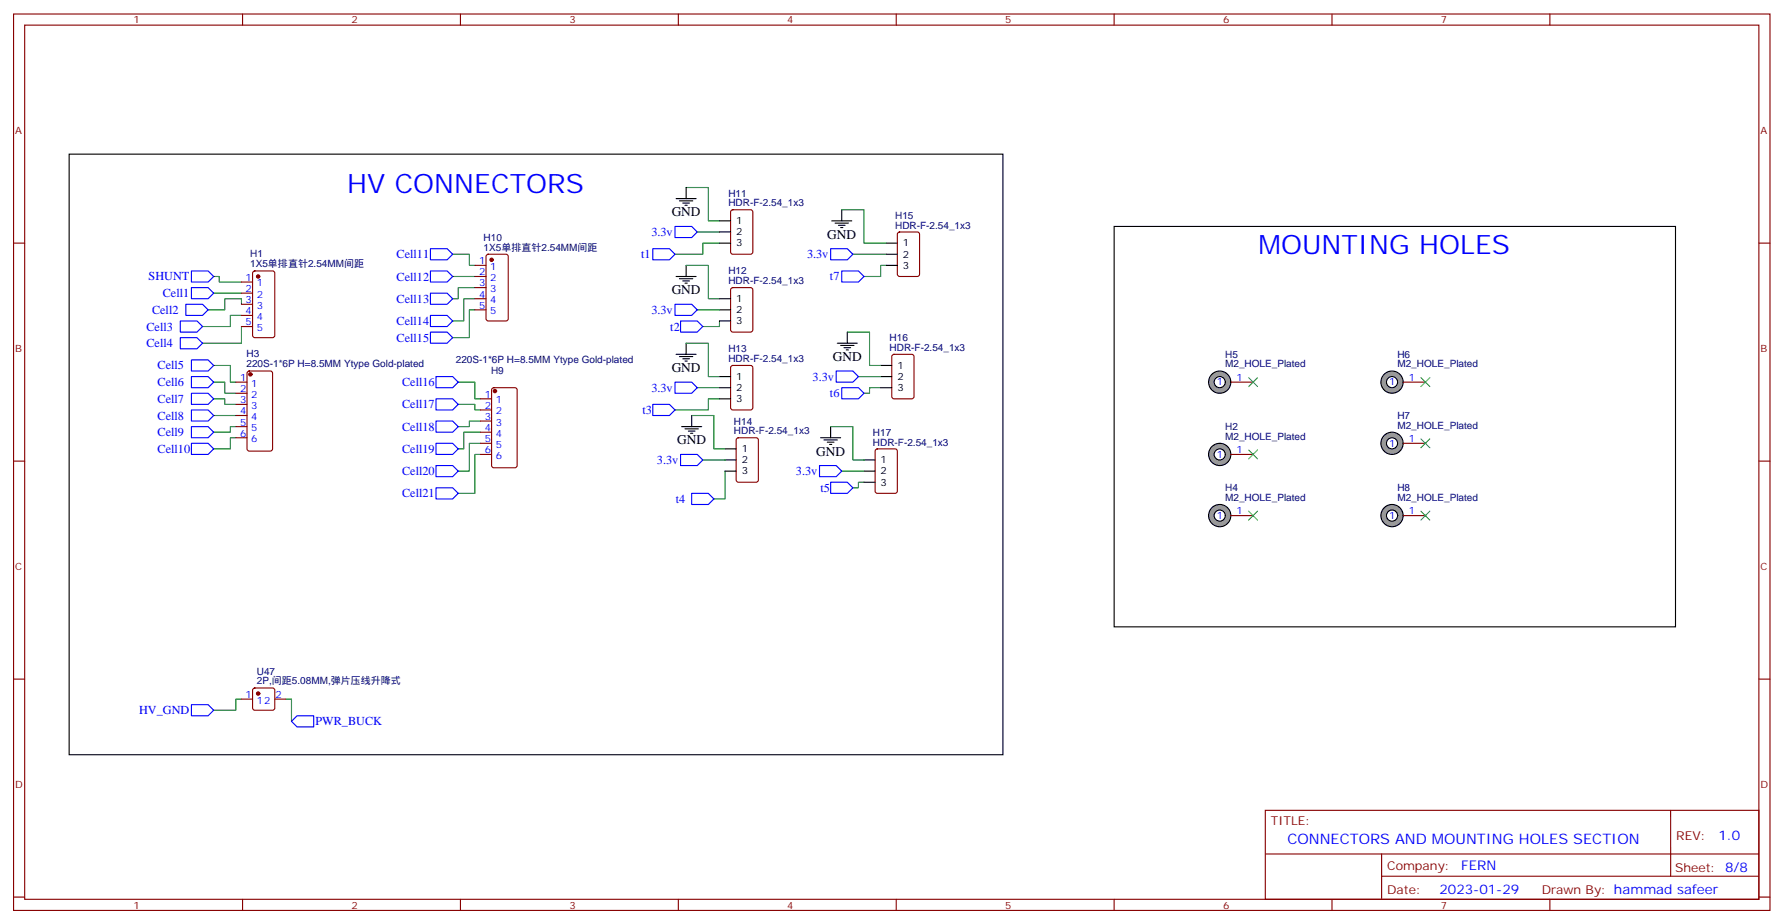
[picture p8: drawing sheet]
<svg xmlns="http://www.w3.org/2000/svg" width="566mm" height="293mm" viewBox="0 0 566 293" stroke-linecap="round" stroke-linejoin="round" font-family="sans-serif">
<g fill="none" stroke="#870000" stroke-width=".35">
<path d="M4.3 4.4h557.4v284.4h-557.4zM7.8 8h550.4v277.3h-550.4zM77 4.4v3.6M146.1 4.4v3.6M215.3 4.4v3.6M284.4 4.4v3.6M353.6 4.4v3.6M422.7 4.4v3.6M491.8 4.4v3.6M4.3 77.1h3.5M232.1 66.7l.5-.2h5.6l.6 .5 .1 12.9-.5 .7h-5.8l-.7-.4-.1-13zM285 73.8l.5-.2h5.6l.7 .4v13l-.4 .6-5.9 .1-.7-.5v-12.9z"/>
<path d="M558.2 77.1h3.5M150.7 98.3h3.5M150.7 94.8h3.5M150.7 91.2h3.5M150.7 87.7h3.5M150.7 84.2h3.5M154.5 80.9l.4-.3h5.7l.6 .5 .1 20-.5 .7h-5.9l-.6-.5-.1-19.9zM232.1 91.4l.5-.2h5.6l.6 .5 .1 12.9-.5 .7h-5.8l-.7-.4-.1-13zM78.6 117.9l.5-.2h6.7l.6 .4 .1 24.3-.5 .6-6.9 .1-.7-.5v-24.2zM232.1 116.1l.5-.2h5.6l.6 .5 .1 12.9-.5 .7h-5.8l-.7-.4-.1-13zM283.2 112.6l.5-.2h5.6l.7 .4 .1 13-.5 .7h-5.9l-.6-.5-.1-12.9zM74.9 121.2h3.5"/>
<path d="M74.9 124.7h3.5M74.9 128.3h3.5M74.9 131.8h3.5M74.9 135.3h3.5M74.9 138.9h3.5M152.5 126.5h3.5M152.5 130h3.5M152.5 133.6h3.5M152.5 137.1h3.5M156.2 123.2l.5-.2h6.7l.7 .4v24.3l-.4 .6-7 .1-.6-.5-.1-24.2zM233.8 139.1l.5-.2h5.7l.6 .4 .1 13-.5 .6-5.9 .1-.6-.5-.1-12.9zM4.3 146.3h3.5"/>
<path d="M152.5 140.6h3.5M152.5 144.1h3.5M277.9 142.6l.5-.2h5.7l.6 .4 .1 13-.5 .6-5.9 .1-.6-.5-.1-12.9zM558.2 146.3h3.5M4.3 215.4h3.5M80.4 218.4l.5-.2h5.6l.5 .2 .2 .5v5.7l-.2 .5-.5 .2h-5.6l-.5-.3-.2-.4v-5.7zM558.2 215.4h3.5M76.6 221.8h3.6M87.2 221.8h3.5M401.5 257h156.7v28.3h-156.7zM530.2 257.1v20.8M401.6 270.9h156.4"/>
<path d="M438.4 277.9h119.6M438.4 270.9v14.1M4.3 284.6h3.5M77 285.3v3.5M146.1 285.3v3.5M215.3 285.3v3.5M284.4 285.3v3.5M353.6 285.3v3.5M422.7 285.3v3.5M491.8 285.3v3.5M558.2 284.6h3.5"/>
</g>
<g fill="none" stroke="#008700" stroke-width=".35">
<path d="M217.7 59.5h7.1v10.6h3.5M221.3 73.6h7M228.3 77.1h-5.3v3.5h-8.8M267.1 66.5h7.1v10.6h7M67.8 87.7h1.8v1.8h7M67.8 93h8.8M76.6 96.5v-1.7h-5.3v3.5h-5.3M143.7 80.6h5.2v3.6h1.8M143.7 87.7h7M150.7 98.3h-1.8v8.8h-5.2M150.7 94.8h-3.5v7h-3.5M150.7 91.2h-5.3v3.6h-1.7"/>
<path d="M217.7 84.2h7.1v10.6h3.5M221.3 98.3h7M270.7 80.6h10.5M281.2 84.2h-1.7v3.5h-5.3M67.8 115.9h5.3v5.3h1.8M76.6 103.6v5.3h-12.3M76.6 100h-3.5v3.6h-8.8M217.7 108.9h7.1v10.6h3.5M228.3 101.8v1.8h-5.3M268.9 105.3h7v10.6h3.6M272.4 119.5h7.1M67.8 126.5h3.5v1.8h3.6"/>
<path d="M67.8 121.2h3.5v3.5h3.6M67.8 131.8h7.1M74.9 138.9h-1.8v3.5h-5.3M74.9 135.3h-1.8v1.8h-5.3M145.4 128.3h5.3v1.7h1.8M145.4 121.2h5.3v5.3h1.8M152.5 137.1h-5.3v5.3h-1.8M152.5 133.6h-3.6v1.7h-3.5M219.5 131.8h7.1v10.6h3.5M221.3 123h7M228.3 126.5h-3.5v3.5h-10.6M263.6 135.3h7.1v10.6h3.5"/>
<path d="M279.5 123h-3.6v1.7h-1.7M152.5 144.1h-1.8v12.4h-5.3M152.5 140.6h-3.6v8.8h-3.5M223 145.9h7.1M230.1 149.4v8.9h-3.5M267.1 149.4h7.1M274.2 153h-1.8v1.7h-1.7M76.6 221.8h-1.7v3.5h-7.1M90.7 221.8h1.8v7"/>
</g>
<g fill="none" stroke="#00f" stroke-width=".35">
<path d="M136.6 78.9h5.3l1.8 1.7-1.8 1.8h-5.3zM207.2 78.9h5.2l1.8 1.7-1.8 1.8h-5.2zM214.2 71.8h5.3l1.8 1.8-1.8 1.8h-5.3zM263.6 78.9h5.3l1.8 1.7-1.8 1.8h-5.3zM59 96.5h5.3l1.7 1.8-1.7 1.7h-5.3zM60.7 91.2h5.3l1.8 1.8-1.8 1.8h-5.3zM60.7 85.9h5.3l1.8 1.8-1.8 1.8h-5.3zM136.6 93h5.3l1.8 1.8-1.8 1.7h-5.3zM136.6 85.9h5.3l1.8 1.8-1.8 1.8h-5.3zM214.2 96.5h5.3l1.8 1.8-1.8 1.7h-5.3zM267.1 85.9h5.3l1.8 1.8-1.8 1.8h-5.3zM57.2 107.1h5.3l1.8 1.8-1.8 1.7h-5.3z"/>
<path d="M57.2 101.8h5.3l1.8 1.8-1.8 1.7h-5.3zM60.7 119.5h5.3l1.8 1.7-1.8 1.8h-5.3zM60.7 114.2h5.3l1.8 1.7-1.8 1.8h-5.3zM136.6 105.3h5.3l1.8 1.8-1.8 1.8h-5.3zM136.6 100h5.3l1.8 1.8-1.8 1.8h-5.3zM138.4 119.5h5.3l1.7 1.7-1.7 1.8h-5.3zM216 101.8h5.3l1.7 1.8-1.7 1.7h-5.3zM265.4 117.7h5.3l1.7 1.8-1.7 1.7h-5.3zM60.7 135.3h5.3l1.8 1.8-1.8 1.8h-5.3zM60.7 130h5.3l1.8 1.8-1.8 1.8h-5.3zM60.7 124.7h5.3l1.8 1.8-1.8 1.8h-5.3zM138.4 133.6h5.3l1.7 1.7-1.7 1.8h-5.3z"/>
<path d="M138.4 126.5h5.3l1.7 1.8-1.7 1.7h-5.3zM207.2 128.3h5.2l1.8 1.7-1.8 1.8h-5.2zM214.2 121.2h5.3l1.8 1.8-1.8 1.7h-5.3zM267.1 123h5.3l1.8 1.7-1.8 1.8h-5.3zM60.7 140.6h5.3l1.8 1.8-1.8 1.7h-5.3zM138.4 154.7h5.3l1.7 1.8-1.7 1.8h-5.3zM138.4 147.7h5.3l1.7 1.7-1.7 1.8h-5.3zM138.4 140.6h5.3l1.7 1.8-1.7 1.7h-5.3zM216 144.1h5.3l1.7 1.8-1.7 1.8h-5.3zM219.5 156.5h5.3l1.8 1.8-1.8 1.7h-5.3zM260.1 147.7h5.3l1.7 1.7-1.7 1.8h-5.3zM263.6 153h5.3l1.8 1.7-1.8 1.8h-5.3z"/>
<path d="M60.7 223.5h5.3l1.8 1.8-1.8 1.7h-5.3zM94.3 227h5.3v3.6h-5.3l-1.8-1.8z"/>
</g>
<g fill="#870000" stroke="#870000" stroke-width=".35">
<circle cx="81.9" cy="220" r=".53"/>
<circle cx="156" cy="82.4" r=".53"/>
<circle cx="157.1" cy="124" r=".53"/>
<circle cx="79.4" cy="118.7" r=".53"/>
</g>
<g fill="none" stroke="#000" stroke-width=".35">
<path d="M21.9 48.9h296.4v190.5h-296.4zM217.7 59.5v3.5M214.6 63h6.3M215.6 63.7h4.3M216.7 64.4h2.1M217.4 65.1h.7M228.3 77.1h3.5M228.3 70.1h3.5M228.3 73.6h3.5M263.9 70.1h6.4M265 70.8h4.2M266.1 71.5h2.1"/>
<path d="M266.8 72.2h.7M267.1 66.5v3.6M281.2 77.1h3.6M214.6 87.7h6.3M215.6 88.4h4.3M216.7 89.1h2.1M217.4 89.8h.7M217.7 84.2v3.5M228.3 94.8h3.5M228.3 98.3h3.5M281.2 84.2h3.6M281.2 80.6h3.6"/>
<path d="M214.6 112.4h6.3M215.6 113.1h4.3M216.7 113.8h2.1M217.4 114.5h.7M217.7 108.9v3.5M228.3 119.5h3.5M228.3 101.8h3.5M265.7 108.9h6.4M266.8 109.6h4.2M267.8 110.3h2.1M268.5 111h.7M268.9 105.3v3.6"/>
<path d="M279.5 115.9h3.5M279.5 119.5h3.5M216.3 135.3h6.4M217.4 136h4.2M218.4 136.7h2.2M219.1 137.4h.8M219.5 131.8v3.5M228.3 123h3.5M228.3 126.5h3.5M260.4 138.9h6.4M261.5 139.6h4.2M263.6 135.3v3.6"/>
<path d="M279.5 123h3.5M230.1 145.9h3.5M230.1 149.4h3.5M230.1 142.4h3.5M262.5 140.3h2.2M263.2 141h.7M274.2 153h3.5M274.2 145.9h3.5M274.2 149.4h3.5"/>
</g>
<circle cx="441.7" cy="163.5" r="3.5" fill="#999" stroke="#000" stroke-width=".35"/>
<circle cx="441.7" cy="163.5" r="1.76" fill="#fff" stroke="#000" stroke-width=".35"/>
<path d="M445.3 163.5h7" fill="none" stroke="#870000" stroke-width=".35"/>
<circle cx="441.7" cy="140.6" r="3.5" fill="#999" stroke="#000" stroke-width=".35"/>
<circle cx="441.7" cy="140.6" r="1.76" fill="#fff" stroke="#000" stroke-width=".35"/>
<path d="M445.3 140.6h7" fill="none" stroke="#870000" stroke-width=".35"/>
<circle cx="441.7" cy="121.2" r="3.5" fill="#999" stroke="#000" stroke-width=".35"/>
<circle cx="441.7" cy="121.2" r="1.76" fill="#fff" stroke="#000" stroke-width=".35"/>
<path d="M445.3 121.2h7" fill="none" stroke="#870000" stroke-width=".35"/>
<circle cx="387.1" cy="163.5" r="3.5" fill="#999" stroke="#000" stroke-width=".35"/>
<circle cx="387.1" cy="163.5" r="1.76" fill="#fff" stroke="#000" stroke-width=".35"/>
<path d="M390.6 163.5h7.1" fill="none" stroke="#870000" stroke-width=".35"/>
<circle cx="387.1" cy="144.1" r="3.5" fill="#999" stroke="#000" stroke-width=".35"/>
<circle cx="387.1" cy="144.1" r="1.76" fill="#fff" stroke="#000" stroke-width=".35"/>
<path d="M390.6 144.1h7.1" fill="none" stroke="#870000" stroke-width=".35"/>
<circle cx="387.1" cy="121.2" r="3.5" fill="#999" stroke="#000" stroke-width=".35"/>
<circle cx="387.1" cy="121.2" r="1.76" fill="#fff" stroke="#000" stroke-width=".35"/>
<path d="M76.6 96.5h3.6M76.6 93h3.6M76.6 89.5h3.6M80.4 86.1l.5-.2h5.6l.7 .5v20l-.5 .6-5.8 .1-.7-.5v-20zM76.6 103.6h3.6M76.6 100h3.6M390.6 121.2h7.1" fill="none" stroke="#870000" stroke-width=".35"/>
<path d="M353.6 71.8h178.1v127h-178.1z" fill="none" stroke="#000" stroke-width=".35"/>
<circle cx="81.9" cy="87.7" r=".53" fill="#870000" stroke="#870000" stroke-width=".35"/>
<path d="M396.2 119.8l2.9 2.8M399.1 119.8l-2.9 2.8M450.9 119.8l2.8 2.8M453.7 119.8l-2.8 2.8M450.9 139.2l2.8 2.8M453.7 139.2l-2.8 2.8M396.2 142.7l2.9 2.9M399.1 142.7l-2.9 2.9M396.2 162.1l2.9 2.9M399.1 162.1l-2.9 2.9M450.9 162.1l2.8 2.9M453.7 162.1l-2.8 2.9" fill="none" stroke="#3c3" stroke-width=".35"/>
<g font-size="8.5" fill="#00f">
<text x="110.1" y="61.2">HV CONNECTORS</text>
<text x="399.4" y="80.6">MOUNTING HOLES</text>
</g>
<text font-size="4.6" fill="#00f" x="408.6" y="267.6">CONNECTORS AND MOUNTING HOLES SECTION</text>
<g font-size="4.2">
<text x="213.1" y="68.7">GND</text>
<text x="262.5" y="75.7">GND</text>
<text x="213.1" y="93.3">GND</text>
<text x="213.1" y="118">GND</text>
<text x="264.3" y="114.5">GND</text>
<text x="214.9" y="141">GND</text>
<text x="259" y="144.5">GND</text>
</g>
<g font-size="4.2" fill="#00f">
<text x="545.3" y="266.3">1.0</text>
<text x="463.7" y="275.9">FERN</text>
<text x="456.8" y="283.7">2023-01-29</text>
</g>
<g font-size="3.9" fill="#00f">
<text x="206.7" y="74.8">3.3v</text>
<text x="125.9" y="81.9">Cell11</text>
<text x="203.4" y="81.9">t1</text>
<text x="256.1" y="81.9">3.3v</text>
<text x="47.2" y="89">SHUNT</text>
<text x="125.9" y="89">Cell12</text>
<text x="263.4" y="88.9">t7</text>
<text x="51.7" y="94.2">Cell1</text>
<text x="48.2" y="99.6">Cell2</text>
<text x="125.9" y="96">Cell13</text>
<text x="206.7" y="99.5">3.3v</text>
<text x="46.5" y="104.8">Cell3</text>
<text x="125.9" y="103.1">Cell14</text>
<text x="212.7" y="104.9">t2</text>
<text x="46.5" y="110.1">Cell4</text>
<text x="125.9" y="108.4">Cell15</text>
<text x="50" y="117.2">Cell5</text>
<text x="50" y="122.5">Cell6</text>
<text x="127.6" y="122.5">Cell16</text>
<text x="206.7" y="124.2">3.3v</text>
<text x="257.9" y="120.7">3.3v</text>
<text x="263.4" y="126">t6</text>
<text x="50" y="127.8">Cell7</text>
<text x="127.6" y="129.5">Cell17</text>
<text x="203.9" y="131.3">t3</text>
<text x="50" y="133.1">Cell8</text>
<text x="127.6" y="136.6">Cell18</text>
<text x="50" y="143.7">Cell10</text>
<text x="50" y="138.4">Cell9</text>
<text x="127.6" y="143.7">Cell19</text>
<text x="208.5" y="147.2">3.3v</text>
<text x="127.6" y="150.7">Cell20</text>
<text x="252.6" y="150.7">3.3v</text>
<text x="127.6" y="157.8">Cell21</text>
<text x="214.5" y="159.6">t4</text>
<text x="260.3" y="156">t5</text>
<text x="44.1" y="226.6">HV_GND</text>
<text x="100.1" y="230.1">PWR_BUCK</text>
</g>
<g font-size="3.9" fill="#800">
<text x="403.3" y="261.6">TITLE:</text>
<text x="531.9" y="266.3">REV:</text>
<text x="440.2" y="275.8">Company:</text>
<text x="531.6" y="276.4">Sheet: 8/8</text>
<text x="440.2" y="283.5">Date:</text>
<text x="489.2" y="283.6">Drawn By: hammad safeer</text>
</g>
<g font-size="3.2" fill="#800">
<text x="42.4" y="7.4">1</text>
<text x="111.5" y="7.4">2</text>
<text x="180.7" y="7.4">3</text>
<text x="249.8" y="7.4">4</text>
<text x="319" y="7.4">5</text>
<text x="388.1" y="7.4">6</text>
<text x="457.3" y="7.4">7</text>
<text x="4.8" y="42.5">A</text>
<text x="558.7" y="42.5">A</text>
<text x="4.8" y="111.7">B</text>
<text x="558.7" y="111.7">B</text>
<text x="4.8" y="180.8">C</text>
<text x="558.7" y="180.8">C</text>
<text x="4.8" y="250">D</text>
<text x="558.7" y="250">D</text>
<text x="42.4" y="288.3">1</text>
<text x="111.5" y="288.3">2</text>
<text x="180.7" y="288.3">3</text>
<text x="249.8" y="288.3">4</text>
<text x="319" y="288.3">5</text>
<text x="388.1" y="288.3">6</text>
<text x="457.3" y="288.3">7</text>
</g>
<g font-size="3.2" fill="#000080">
<text x="231.2" y="65.5">HDR-F-2.54_1x3</text>
<text x="231.2" y="62.4">H11</text>
<text x="284.1" y="69.4">H15</text>
<text x="153.5" y="76.4">H10</text>
<text x="284.1" y="72.5">HDR-F-2.54_1x3</text>
<text x="79.4" y="81.7">H1</text>
<text x="153.5" y="79.5">1X5单排直针2.54MM间距</text>
<text x="79.4" y="84.8">1X5单排直针2.54MM间距</text>
<text x="231.2" y="87">H12</text>
<text x="231.2" y="90.2">HDR-F-2.54_1x3</text>
<text x="78.2" y="113.3">H3</text>
<text x="231.2" y="111.7">H13</text>
<text x="282.3" y="111.3">HDR-F-2.54_1x3</text>
<text x="282.3" y="108.2">H16</text>
<text x="388.8" y="113.4">H5</text>
<text x="443.5" y="113.4">H6</text>
<text x="78.2" y="116.5">220S-1*6P H=8.5MM Ytype Gold-plated</text>
<text x="144.6" y="115.2">220S-1*6P H=8.5MM Ytype Gold-plated</text>
<text x="155.8" y="118.6">H9</text>
<text x="231.2" y="114.9">HDR-F-2.54_1x3</text>
<text x="388.8" y="116.5">M2_HOLE_Plated</text>
<text x="443.5" y="116.5">M2_HOLE_Plated</text>
<text x="232.9" y="137.8">HDR-F-2.54_1x3</text>
<text x="232.9" y="134.7">H14</text>
<text x="388.8" y="136.3">H2</text>
<text x="443.5" y="135.9">M2_HOLE_Plated</text>
<text x="443.5" y="132.8">H7</text>
<text x="277" y="141.3">HDR-F-2.54_1x3</text>
<text x="277" y="138.2">H17</text>
<text x="388.8" y="139.5">M2_HOLE_Plated</text>
<text x="388.8" y="155.7">H4</text>
<text x="443.5" y="155.7">H8</text>
<text x="388.8" y="158.9">M2_HOLE_Plated</text>
<text x="443.5" y="158.9">M2_HOLE_Plated</text>
<text x="81.5" y="214">U47</text>
<text x="81.5" y="217.1">2P,间距5.08MM,弹片压线升降式</text>
</g>
<g font-size="3.2">
<text x="233.6" y="71.1">1</text>
<text x="233.6" y="74.6">2</text>
<text x="233.6" y="78.2">3</text>
<text x="286.5" y="78.2">1</text>
<text x="286.5" y="81.7">2</text>
<text x="286.5" y="85.2">3</text>
<text x="233.6" y="95.8">1</text>
<text x="233.6" y="99.3">2</text>
<text x="233.6" y="102.9">3</text>
<text x="284.8" y="117">1</text>
<text x="233.6" y="120.5">1</text>
<text x="233.6" y="124">2</text>
<text x="284.8" y="124">3</text>
<text x="284.8" y="120.5">2</text>
<text x="233.6" y="127.6">3</text>
<text x="235.4" y="143.4">1</text>
<text x="235.4" y="147">2</text>
<text x="279.5" y="147">1</text>
<text x="235.4" y="150.5">3</text>
<text x="279.5" y="154">3</text>
<text x="279.5" y="150.5">2</text>
</g>
<g font-size="3.2" fill="#00f">
<text x="152" y="83.8">1</text>
<text x="78" y="89.1">1</text>
<text x="152" y="87.3">2</text>
<text x="155.5" y="89.1">2</text>
<text x="155.5" y="85.6">1</text>
<text x="78" y="92.6">2</text>
<text x="81.5" y="94.4">2</text>
<text x="81.5" y="90.9">1</text>
<text x="152" y="94.4">4</text>
<text x="152" y="90.9">3</text>
<text x="155.5" y="92.6">3</text>
<text x="78" y="99.7">4</text>
<text x="78" y="96.2">3</text>
<text x="81.5" y="101.5">4</text>
<text x="81.5" y="97.9">3</text>
<text x="152" y="97.9">5</text>
<text x="155.5" y="99.7">5</text>
<text x="155.5" y="96.2">4</text>
<text x="78" y="103.2">5</text>
<text x="81.5" y="105">5</text>
<text x="76.2" y="120.9">1</text>
<text x="76.2" y="124.4">2</text>
<text x="79.7" y="122.6">1</text>
<text x="386.1" y="122.3">1</text>
<text x="392.4" y="120.9">1</text>
<text x="440.8" y="122.3">1</text>
<text x="447" y="120.9">1</text>
<text x="76.2" y="127.9">3</text>
<text x="76.2" y="131.4">4</text>
<text x="79.7" y="126.2">2</text>
<text x="79.7" y="129.7">3</text>
<text x="153.8" y="126.2">1</text>
<text x="153.8" y="129.7">2</text>
<text x="157.3" y="127.9">1</text>
<text x="157.3" y="131.4">2</text>
<text x="76.2" y="135">5</text>
<text x="79.7" y="133.2">4</text>
<text x="79.7" y="136.7">5</text>
<text x="153.8" y="133.2">3</text>
<text x="153.8" y="136.7">4</text>
<text x="157.3" y="135">3</text>
<text x="76.2" y="138.5">6</text>
<text x="79.7" y="140.3">6</text>
<text x="153.8" y="140.3">5</text>
<text x="153.8" y="143.8">6</text>
<text x="157.3" y="138.5">4</text>
<text x="157.3" y="142">5</text>
<text x="392.4" y="143.8">1</text>
<text x="440.8" y="141.7">1</text>
<text x="447" y="140.3">1</text>
<text x="157.3" y="145.6">6</text>
<text x="386.1" y="145.2">1</text>
<text x="386.1" y="164.6">1</text>
<text x="392.4" y="163.2">1</text>
<text x="440.8" y="164.6">1</text>
<text x="447" y="163.2">1</text>
<text x="78" y="221.4">1</text>
<text x="87.4" y="221.4">2</text>
<text x="81.5" y="223.2">12</text>
</g>
</svg>
